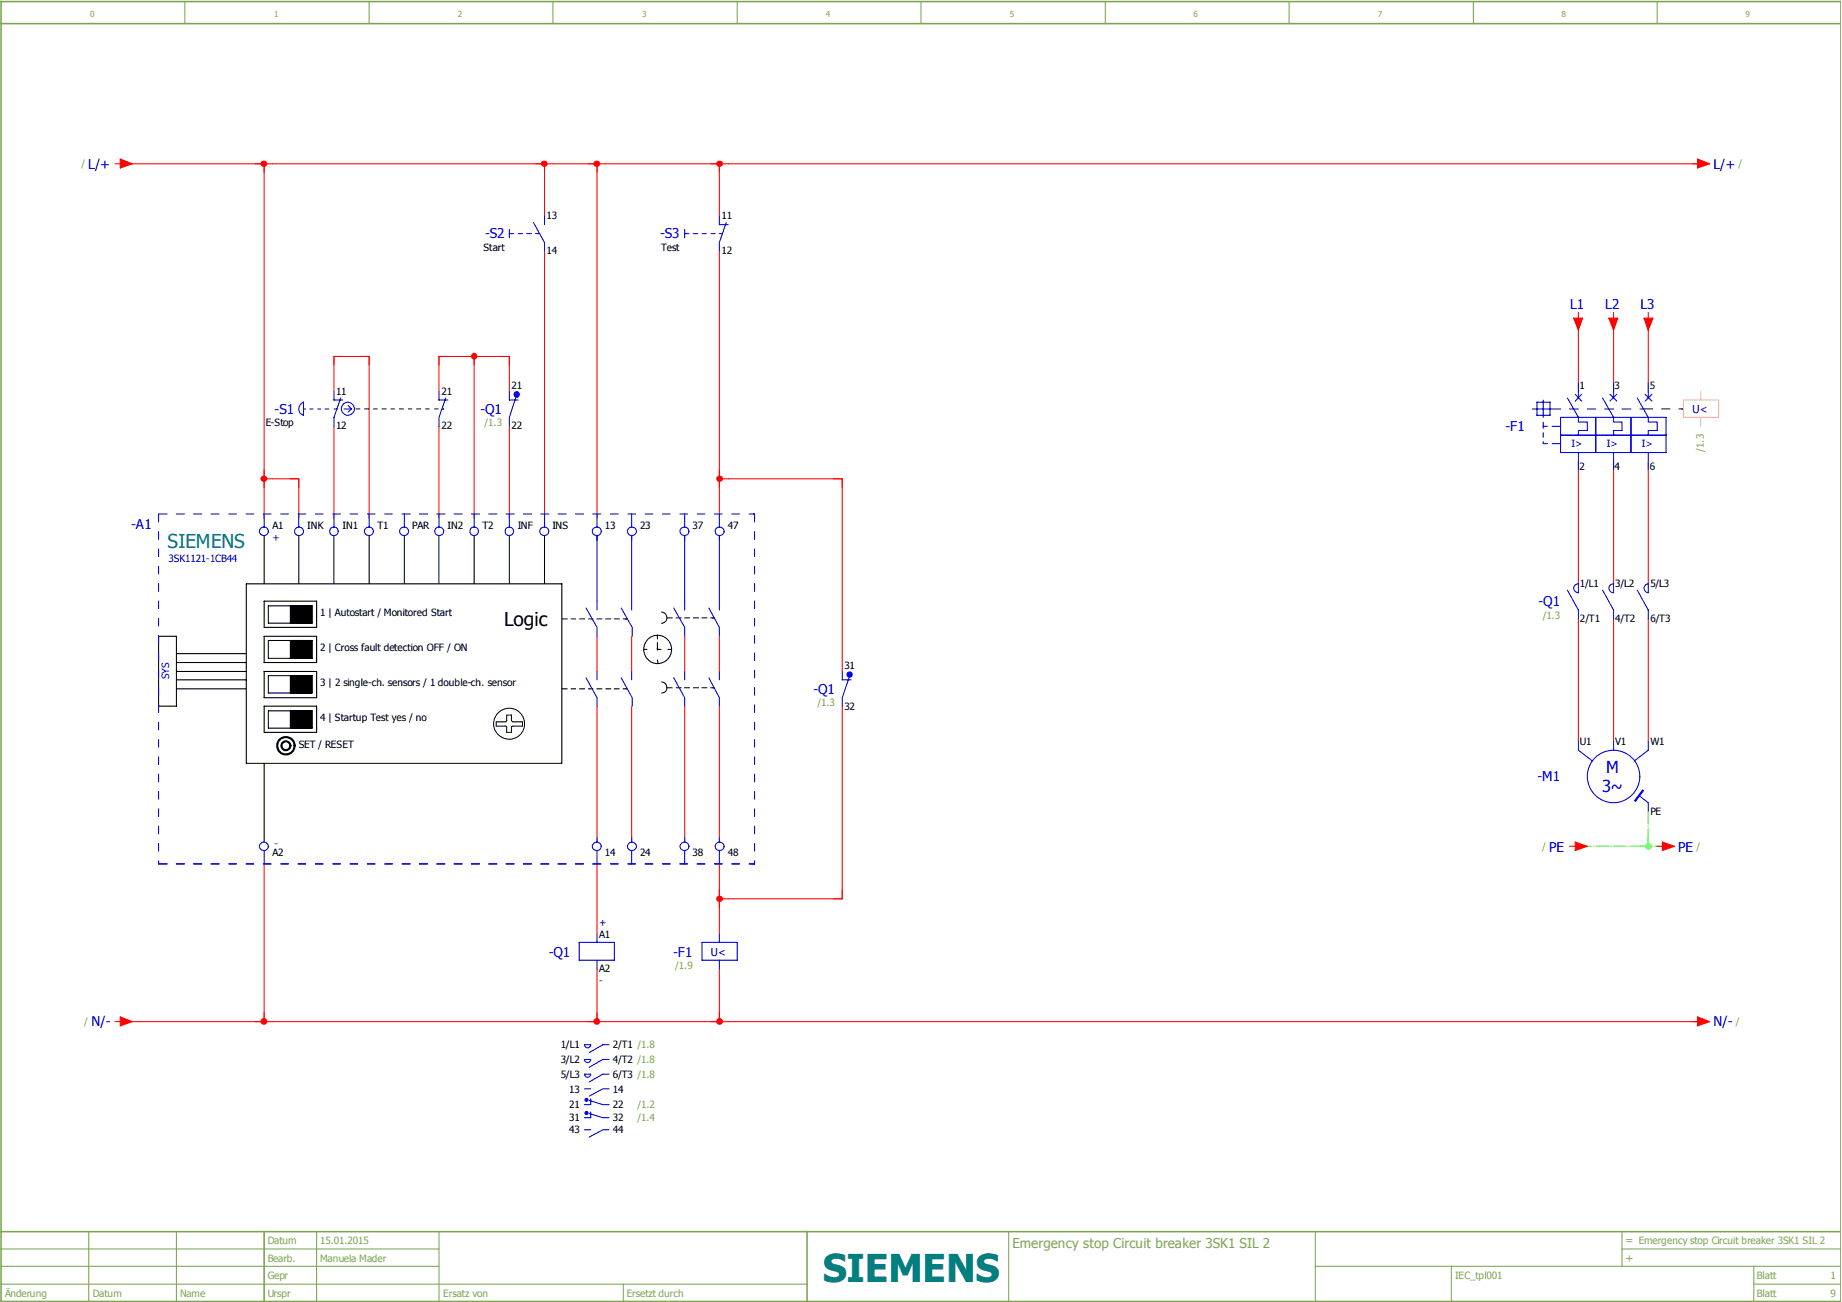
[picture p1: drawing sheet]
<svg xmlns="http://www.w3.org/2000/svg" width="297mm" height="210mm" viewBox="0 0 297 210" stroke-linecap="round" stroke-linejoin="round" font-family="sans-serif">
<path d="M210.3 0l-210.3 210M0 209.7l.3 .3" fill="none" stroke="#fff" stroke-width=".17"/>
<path d="M0 185.3l35.1 24.7" fill="none" stroke="#fff" stroke-width=".16"/>
<g fill="none" stroke="#7ca552" stroke-width=".17">
<path d="M29.8 .3v3.5M59.5 .3v3.5M89.2 .3v3.5M118.9 .3v3.5M148.5 .3v3.5M178.2 .3v3.5M207.9 .3v3.5M237.6 .3v3.5M267.2 .3v3.5M14.3 198.6v11.3M28.4 198.6v11.3M51.1 198.6v11.3"/>
<path d="M70.8 198.6v11.3M162.6 198.6v11.3M212.1 198.6v11.3M261.5 198.6v5.6M.2 207.1h129.9M.2 204.2h70.6M.2 201.4h70.6M100.5 207.1v2.8M212.1 204.2h84.7M234 204.2v5.7M261.5 201.4h35.3M282.8 207.1h14"/>
<path d="M282.8 204.2v5.7"/>
</g>
<path d="M.2 3.8h296.6M.2 .3h296.6v209.6h-296.6zM.2 198.6h296.6M42.6 198.6v11.3M130.1 198.6v11.3" fill="none" stroke="#7ca552" stroke-width=".25"/>
<path d="M20 26.4h22.6v57.2M43.9 26.4h43.9v8.5M89.2 26.4h7.1M43.9 77.2h4.3v6.4M42.6 139.3v25.5h-22.6M96.3 156.3v8.5h-52.4M97.6 164.8h18.4" fill="none" stroke="#f00" stroke-width=".17"/>
<g fill="#0f0">
<path d="M265.7 136.2h.2l-.1 .4z"/>
<path d="M265.5 136.4l.4 .1-.4 .1z"/>
<path d="M267.1 136.5l.1-.1 1.5 .1-.1 .1z"/>
<path d="M268.4 136.4l.3 .1-.3 .1z"/>
<path d="M265.8 130.7l-.1 .1v2.1h.2v-2.1zM265.7 133.2v.1h.2v-.1zM265.7 133.6v2.1h.2v-2.1zM265.7 136v.1h.2v-.1zM265.7 136.5l.1 .1 .1-.1z"/>
<path d="M254.4 136.5l.1 .1h2.1v-.2h-2.1zM256.9 136.4v.2h.1v-.2zM257.3 136.4v.2h2.1v-.2zM259.7 136.4v.2h.1v-.2zM260.1 136.4v.2h2.1v-.2zM262.5 136.4v.2h.1v-.2zM262.9 136.4v.2h2.1v-.2zM265.3 136.4v.2h.1v-.2zM265.7 136.4l.1 .2 .1-.1z"/>
</g>
<g fill="none" stroke="#f00" stroke-width=".17">
<path d="M96.3 26.4v57.2M97.6 26.4h18.4v8.5M117.4 26.4h156.8M77.9 57.5h4.2v5.6M87.8 40.5v43.1M116 40.5v43.1M254.5 52.5v10.6M260.2 52.5v10.6M265.8 52.5v10.6M53.8 63.1v-5.6h5.7v26.1M53.8 68.7v14.9M70.8 63.1v-5.6h5.7v26.1"/>
<path d="M70.8 68.7v14.9M82.1 68.7v14.9M117.4 77.2h18.4v31.1M254.5 74.4v19.7M260.2 74.4v19.7M265.8 74.4v19.7M254.5 99.8v19.7M260.2 99.8v19.7M265.8 99.8v19.7M96.3 102.6v5.7M96.3 113.9v21.9M101.9 102.6v5.7"/>
<path d="M101.9 113.9v21.9M110.4 102.6v5.7M110.4 113.9v21.9M116 102.6v5.7M116 113.9v21.9M135.8 113.9v31h-18.4M96.3 139.3v11.3M116 139.3v11.3M116 156.3v8.5M41.1 164.8h2.8M42.6 163.3v1.5M117.4 164.8h156.8"/>
</g>
<path d="M96.3 86.4v10.5M101.9 86.4v10.5M110.4 86.4v10.5M116 86.4v10.5" fill="none" stroke="#00f" stroke-width=".17"/>
<path d="M42.2 164.3a.54 .54 0 0 1 .6-.1 .54 .54 0 0 1 .3 .6h-.5h.5a.54 .54 0 0 1-.8 .4 .54 .54 0 0 1-.1-.9z" fill-rule="evenodd" fill="#f00"/>
<path d="M41.1 26.4h2.8M42.6 26.4v1.4" fill="none" stroke="#f00" stroke-width=".17"/>
<path d="M42.1 26.1a.57 .57 0 0 1 .6-.2 .57 .57 0 0 1 .4 .5h-.5h.5a.54 .54 0 0 1-.7 .5 .54 .54 0 0 1-.3-.8z" fill-rule="evenodd" fill="#f00"/>
<path d="M94.8 164.8h2.8M96.3 163.3v1.5" fill="none" stroke="#f00" stroke-width=".17"/>
<path d="M95.8 164.3a.54 .54 0 0 1 .7-.1 .54 .54 0 0 1 .3 .6h-.5h.5a.54 .54 0 0 1-.8 .4 .54 .54 0 0 1-.2-.9z" fill-rule="evenodd" fill="#f00"/>
<path d="M42.6 75.8v2.9M42.6 77.2h1.3" fill="none" stroke="#f00" stroke-width=".17"/>
<path d="M42.1 76.9a.57 .57 0 0 1 .6-.2 .57 .57 0 0 1 .4 .5h-.5h.5a.54 .54 0 0 1-.7 .5 .54 .54 0 0 1-.3-.8z" fill-rule="evenodd" fill="#f00"/>
<path d="M86.4 26.4h2.8M87.8 26.4v1.4M46.8 77.2h1.4v1.5" fill="none" stroke="#f00" stroke-width=".17"/>
<path d="M87.3 26.1a.57 .57 0 0 1 .6-.2 .57 .57 0 0 1 .4 .5h-.5h.5a.54 .54 0 0 1-.7 .5 .54 .54 0 0 1-.3-.8z" fill-rule="evenodd" fill="#f00"/>
<g fill="#0f0">
<path d="M265.8 135h.1l-.1 1.6-.1-.1z"/>
<path d="M265.7 136.2h.2l-.1 .4z"/>
<path d="M267 136.4l.3 .1-.3 .1z"/>
<path d="M264.4 136.4l-.1 .1 .1 .1h2v-.2zM266.8 136.4v.2h.2v-.2zM267.2 136.4v.2l.1-.1z"/>
</g>
<path d="M265.3 136.2a.55 .55 0 0 1 .6-.2 .55 .55 0 0 1 .5 .5h-.6h.6a.54 .54 0 0 1-.7 .5 .54 .54 0 0 1-.4-.8z" fill-rule="evenodd" fill="#0f0"/>
<path d="M55.3 57.5h-1.5v1.3M58.1 57.5h1.4v1.3M72.2 57.5h-1.4v1.3M80.7 57.5h1.4v1.3" fill="none" stroke="#f00" stroke-width=".17"/>
<g fill="#000">
<path d="M71.3 65.9l.3 .1h-.3zM271.2 65.9l.3 .1h-.3zM100.8 99.7l.4 .1-.4 .1zM114.9 99.6l.3 .1h-.3zM46.8 97.7h3.5v2.8h-3.5zM46.8 103.3h3.5v2.9h-3.5zM46.8 109h3.5v2.8h-3.5zM46.8 114.6h3.5v2.8h-3.5zM100.8 111l.4 .1-.4 .1zM114.9 110.8l.3 .1-.3 .1z"/>
<path d="M57.3 66h.8v-.1zM58.8 65.9v.1h.7v-.1zM60.2 65.9v.1h.7v-.1zM61.6 65.9v.1h.7v-.1zM63 65.9v.1h.7v-.1zM64.3 65.9v.1h.8v-.1zM65.8 65.9v.1h.7v-.1zM67.1 65.9v.1h.8v-.1zM68.6 65.9v.1h.7v-.1zM70 65.9v.1h.7v-.1zM71.4 65.9v.1h.2z"/>
<path d="M265 66h1.5v-.1zM267.9 65.9v.1h1.4v-.1zM270.7 65.9v.1h.8z"/>
<path d="M90.6 99.7l-.1 .1 .1 .1h.9v-.2zM92 99.7v.2h.9v-.2zM93.4 99.7v.2h.9v-.2zM94.8 99.7v.2h.9v-.2zM96.2 99.7v.2h.9v-.2zM97.6 99.7v.2h1v-.2zM99 99.7v.2h.9v-.2zM100.4 99.7v.2l.8-.1z"/>
<path d="M107.4 99.7h1.1v-.1zM109 99.6v.1h.9v-.1zM110.3 99.6v.1h1v-.1zM111.8 99.6v.1h.9v-.1zM113.1 99.6v.1h.9v-.1zM114.6 99.6v.1h.6z"/>
<path d="M90.6 111l-.1 .1 .1 .1h.9v-.2zM92 111v.2h.9v-.2zM93.4 111v.2h.9v-.2zM94.8 111v.2h.9v-.2zM96.2 111v.2h.9v-.2zM97.6 111v.2h1v-.2zM99 111v.2h.9v-.2zM100.4 111v.2l.8-.1z"/>
<path d="M107.5 110.8l-.1 .1 .1 .1h1v-.2zM109 110.8v.2h.9v-.2zM110.3 110.8v.2h1v-.2zM111.8 110.8v.2h.9v-.2zM113.1 110.8v.2h.9v-.2zM114.6 110.8v.2l.6-.1z"/>
</g>
<g fill="none" stroke="#000" stroke-width=".17">
<path d="M39.7 94.1h50.9v29h-50.9zM42.6 86.4v7.7M42.6 96.9h8.5v4.3h-8.5zM43.3 97.7h7v2.8h-7zM46.8 97.7v2.8M48.2 86.4v7.7M53.8 86.4v7.7M59.5 86.4v7.7M65.2 86.4v7.7M70.8 86.4v7.7M76.5 86.4v7.7M82.1 86.4v7.7"/>
<path d="M87.8 86.4v7.7M106.7 98.7a.89 .89 0 0 1 .8 .9 .89 .89 0 0 1-.8 .9M25.6 102.6h2.8v11.3h-2.8zM28.4 105.4h11.3M28.4 108.3h11.3M28.4 111.1h11.3M28.4 106.8h11.3M28.4 109.6h11.3M42.6 102.6h8.5v4.2h-8.5zM42.6 108.3h8.5v4.2h-8.5zM42.6 113.9h8.5v4.2h-8.5zM43.3 103.3h7v2.9h-7z"/>
<path d="M43.3 109h7v2.8h-7zM43.3 114.6h7v2.8h-7zM46.8 103.3v2.9M46.8 109v2.8M46.8 114.6v2.8M103.8 104.7h.5M106 104.6l.1 .2zM106 103.6v1.1h.6M106 102.4v.6M106 106.4l.1 .6M106.7 110a.89 .89 0 0 1 .8 .9 .89 .89 0 0 1-.8 .9M107.7 104.7h.6"/>
<path d="M42.6 123.1v12.7"/>
<circle cx="106" cy="104.7" r="2.27"/>
</g>
<g fill="none" stroke="#000" stroke-width=".34">
<circle cx="46.1" cy="120.3" r="1.41"/>
<circle cx="46.1" cy="120.3" r=".72"/>
</g>
<g fill="none" stroke="#000" stroke-width=".16">
<path d="M80 116.4h1.5l.2-.2v-.9h.8l.1 1 .1 .1h1.5v.7h-1.6l-.1 .2v.8h-.8v-1h-1.7z"/>
<circle cx="82.1" cy="116.7" r="2.49"/>
</g>
<g fill="none" stroke="#00f" stroke-width=".17">
<path d="M59.5 82.9v2.1M65.2 82.9v2.1M70.8 82.9v2.1M76.5 82.9v2.1M82.1 82.9v2.1M87.8 82.9v2.1"/>
<circle cx="59.5" cy="85.7" r=".7"/>
<circle cx="65.2" cy="85.7" r=".7"/>
<circle cx="70.8" cy="85.7" r=".71"/>
<circle cx="76.4" cy="85.7" r=".69"/>
<circle cx="82.1" cy="85.7" r=".69"/>
<circle cx="87.8" cy="85.7" r=".7"/>
</g>
<g fill="#00f">
<path d="M121.4 139.2h.3l.1 .1-.1 .1h-.3z"/>
<path d="M121.6 139h.2l-.1 .4z"/>
<path d="M121.4 82.8l.4 .1-.4 .1z"/>
<path d="M25.5 139h.2l-.1 .4z"/>
<path d="M25.5 139.3l.1 .1h1.4v-.2zM28.4 139.2v.2h1.4v-.2zM31.2 139.2v.2h1.4v-.2zM34 139.2v.2h1.4v-.2z"/>
<path d="M36.8 139.2v.2h1.4v-.2zM39.6 139.2v.2h1.4v-.2zM42.4 139.2v.2h1.4v-.2zM45.2 139.2v.2h1.4v-.2z"/>
<path d="M48 139.2v.2h1.4v-.2zM50.8 139.2v.2h1.4v-.2zM53.6 139.2v.2h1.3v-.2zM56.4 139.2v.2h1.3v-.2z"/>
<path d="M59.2 139.2v.2h1.3v-.2zM62 139.2v.2h1.3v-.2zM64.8 139.2v.2h1.4v-.2zM67.6 139.2v.2h1.4v-.2z"/>
<path d="M70.4 139.2v.2h1.4v-.2zM73.2 139.2v.2h1.4v-.2zM75.9 139.2v.2h1.5v-.2zM78.7 139.2v.2h1.5v-.2z"/>
<path d="M81.5 139.2v.2h1.5v-.2zM84.3 139.2v.2h1.5v-.2zM87.1 139.2v.2h1.5v-.2zM89.9 139.2v.2h1.5v-.2z"/>
<path d="M92.7 139.2v.2h1.4v-.2zM95.5 139.2v.2h1.4v-.2zM98.4 139.2v.2h1.3v-.2zM101.2 139.2v.2h1.3v-.2z"/>
<path d="M104 139.2v.2h1.3v-.2zM106.8 139.2v.2h1.3v-.2zM109.6 139.2v.2h1.3v-.2zM112.4 139.2v.2h1.3v-.2zM115.1 139.2v.2h1.4v-.2zM117.9 139.2v.2h1.4v-.2zM120.7 139.2v.2h1l.1-.1z"/>
<path d="M121.6 82.9v1.3h.2v-1.3l-.1-.1zM121.6 85.7v1.3h.2v-1.3zM121.6 88.5v1.3h.2v-1.3zM121.6 91.3v1.3h.2v-1.3zM121.6 94.1v1.3h.2v-1.3zM121.6 96.9v1.3h.2v-1.3zM121.6 99.7v1.3h.2v-1.3zM121.6 102.4v1.4h.2v-1.4zM121.6 105.2v1.4h.2v-1.4zM121.6 108v1.4h.2v-1.4zM121.6 110.8v1.4h.2v-1.4zM121.6 113.6v1.4h.2v-1.4zM121.6 116.4v1.4h.2v-1.4zM121.6 119.2v1.4h.2v-1.4zM121.6 122v1.4h.2v-1.4zM121.6 124.8v1.4h.2v-1.4zM121.6 127.6v1.3h.2v-1.3zM121.6 130.4v1.3h.2v-1.3zM121.6 133.2v1.3h.2v-1.3zM121.6 136v1.3h.2v-1.3zM121.6 138.8l.1 .6 .1-.6z"/>
<path d="M25.5 82.9l1.5 .1v-.2zM28.4 82.8v.2h1.4v-.2zM31.2 82.8v.2h1.4v-.2zM34 82.8v.2h1.4v-.2z"/>
<path d="M36.8 82.8v.2h1.4v-.2zM39.6 82.8v.2h1.4v-.2zM42.4 82.8v.2h1.4v-.2zM45.2 82.8v.2h1.4v-.2z"/>
<path d="M48 82.8v.2h1.4v-.2zM50.8 82.8v.2h1.4v-.2zM53.6 82.8v.2h1.3v-.2zM56.4 82.8v.2h1.3v-.2z"/>
<path d="M59.2 82.8v.2h1.3v-.2zM62 82.8v.2h1.3v-.2zM64.8 82.8v.2h1.4v-.2zM67.6 82.8v.2h1.4v-.2z"/>
<path d="M70.4 82.8v.2h1.4v-.2zM73.2 82.8v.2h1.4v-.2zM75.9 82.8v.2h1.5v-.2zM78.7 82.8v.2h1.5v-.2z"/>
<path d="M81.5 82.8v.2h1.5v-.2zM84.3 82.8v.2h1.5v-.2zM87.1 82.8v.2h1.5v-.2zM89.9 82.8v.2h1.5v-.2z"/>
<path d="M92.7 82.8v.2h1.4v-.2zM95.5 82.8v.2h1.4v-.2zM98.4 82.8v.2h1.3v-.2zM101.2 82.8v.2h1.3v-.2z"/>
<path d="M104 82.8v.2h1.3v-.2zM106.8 82.8v.2h1.3v-.2zM109.6 82.8v.2h1.3v-.2zM112.4 82.8v.2h1.3v-.2zM115.1 82.8v.2h1.4v-.2zM117.9 82.8v.2h1.4v-.2zM120.7 82.8v.2l1.1-.1z"/>
<path d="M25.5 82.9v1.3h.2v-1.3l-.1-.1zM25.5 85.7v1.3h.2v-1.3zM25.5 88.5v1.3h.2v-1.3zM25.5 91.3v1.3h.2v-1.3zM25.5 94.1v1.3h.2v-1.3zM25.5 96.9v1.3h.2v-1.3zM25.5 99.7v1.3h.2v-1.3zM25.5 102.4v1.4h.2v-1.4zM25.5 105.2v1.4h.2v-1.4zM25.5 108v1.4h.2v-1.4zM25.5 110.8v1.4h.2v-1.4zM25.5 113.6v1.4h.2v-1.4zM25.5 116.4v1.4h.2v-1.4zM25.5 119.2v1.4h.2v-1.4zM25.5 122v1.4h.2v-1.4zM25.5 124.8v1.4h.2v-1.4zM25.5 127.6v1.3h.2v-1.3zM25.5 130.4v1.3h.2v-1.3zM25.5 133.2v1.3h.2v-1.3zM25.5 136v1.3h.2v-1.3zM25.5 138.8l.1 .6 .1-.6z"/>
</g>
<g fill="none" stroke="#00f" stroke-width=".17">
<path d="M42.6 82.9v2.1M48.2 82.9v2.1M53.8 82.9v2.1M94.5 98l1.8 3.2v1.4M96.3 82.9v2.1M96.3 86.4v.7M96.3 96.9v1.5M100.2 98l1.7 3.2v1.4M101.9 96.9v1.5M101.9 82.9v2.1M101.9 86.4v.7M108.6 98l1.8 3.2v1.4"/>
<path d="M110.4 82.9v2.1M110.4 86.4v.7M110.4 96.9v1.5M114.3 98l1.7 3.2v1.4M116 82.9v2.1M116 86.4v.7M116 96.9v1.5M94.5 109.3l1.8 3.2v1.4M96.3 108.3v1.3M100.2 109.3l1.7 3.2v1.4M101.9 108.3v1.3M108.6 109.3l1.8 3.2v1.4"/>
<path d="M110.4 108.3v1.3M114.3 109.3l1.7 3.2v1.4M116 108.3v1.3M42.6 137.2v2.1M96.3 135v.8M96.3 137.2v2.1M101.9 135v.8M101.9 137.2v2.1M110.4 135v.8M110.4 137.2v2.1M116 135v.8M116 137.2v2.1"/>
<circle cx="42.6" cy="85.7" r=".7"/>
<circle cx="48.2" cy="85.7" r=".71"/>
<circle cx="53.8" cy="85.7" r=".69"/>
<circle cx="96.2" cy="85.7" r=".7"/>
<circle cx="101.9" cy="85.7" r=".71"/>
<circle cx="110.4" cy="85.7" r=".7"/>
<circle cx="116" cy="85.7" r=".71"/>
<circle cx="42.6" cy="136.5" r=".7"/>
<circle cx="96.2" cy="136.5" r=".7"/>
<circle cx="101.9" cy="136.5" r=".71"/>
<circle cx="110.4" cy="136.5" r=".7"/>
<circle cx="116" cy="136.5" r=".71"/>
</g>
<path d="M114.6 164.8h2.8M116 163.3v1.5" fill="none" stroke="#f00" stroke-width=".17"/>
<path d="M115.7 164.2a.56 .56 0 0 1 .9 .6h-.6h.6a.55 .55 0 0 1-.9 .4 .55 .55 0 0 1 0-1z" fill-rule="evenodd" fill="#f00"/>
<path d="M75 57.5h2.9M76.5 57.5v1.3" fill="none" stroke="#f00" stroke-width=".17"/>
<path d="M76.2 57h.5l.3 .5h-.5h.5l-.1 .2a.51 .51 0 0 1-.6 .3 .51 .51 0 0 1-.4-.5z" fill-rule="evenodd" fill="#f00"/>
<path d="M114.6 26.4h2.8M116 26.4v1.4" fill="none" stroke="#f00" stroke-width=".17"/>
<path d="M115.6 26.1a.57 .57 0 0 1 .6-.2 .57 .57 0 0 1 .4 .5h-.6h.6a.54 .54 0 0 1-.7 .5 .54 .54 0 0 1-.3-.8z" fill-rule="evenodd" fill="#f00"/>
<path d="M116 75.8v2.9M116 77.2h1.4" fill="none" stroke="#f00" stroke-width=".17"/>
<path d="M115.6 76.9a.57 .57 0 0 1 .6-.2 .57 .57 0 0 1 .4 .5h-.6h.6a.54 .54 0 0 1-.7 .5 .54 .54 0 0 1-.3-.8z" fill-rule="evenodd" fill="#f00"/>
<path d="M134.4 77.2h1.4v1.5M116 143.5v2.9M116 144.9h1.4" fill="none" stroke="#f00" stroke-width=".17"/>
<path d="M115.6 144.7a.55 .55 0 0 1 .6-.2 .55 .55 0 0 1 .4 .4h-.6h.6a.54 .54 0 0 1-.7 .5 .54 .54 0 0 1-.3-.7z" fill-rule="evenodd" fill="#f00"/>
<path d="M94.8 26.4h2.8M96.3 26.4v1.4M135.8 143.5v1.4h-1.4" fill="none" stroke="#f00" stroke-width=".17"/>
<path d="M95.8 26.1a.57 .57 0 0 1 .6-.2 .57 .57 0 0 1 .4 .5h-.5h.5a.54 .54 0 0 1-.7 .5 .54 .54 0 0 1-.3-.8z" fill-rule="evenodd" fill="#f00"/>
<path d="M82.1 37v1.4M82.1 37.7h.7M83.6 37.7h.6M84.9 37.7h.8M86 35.9l1.8 3.2v1.4M86.4 37.7h.6M87.8 34.9v1.3M82.1 63.1v1.4h1.5M83.1 64.2l-1 3.1v1.4" fill="none" stroke="#00f" stroke-width=".17"/>
<path d="M83.1 63.2a.51 .51 0 0 1 .7 .4h-.5h.5l-.1 .3-.4 .3a.56 .56 0 0 1-.5-.4 .56 .56 0 0 1 .3-.6z" fill-rule="evenodd" fill="#00f"/>
<g fill="none" stroke="#00f" stroke-width=".17">
<path d="M260.2 119.5v1.5M265.8 119.5v1.5M254.5 121l2.2 1.7M264.8 127.4l.2 .1-1.3 1.7-.1-.1zM265.8 129.5v1.3"/>
<circle cx="260.2" cy="125.2" r="4.2"/>
</g>
<path d="M264.8 127.4l.2 .1-1.3 1.7-.1-.1z" fill="#00f"/>
<g fill="none" stroke="#00f" stroke-width=".17">
<path d="M48.6 65.1l.3-.2v2.1a1.08 1.08 0 0 1-.7-.9 1.08 1.08 0 0 1 .4-1zM48.9 66h.4M50 66h.5M51.2 66h.5M52.4 66h.6M53.8 63.1v1.4h1.5M53.8 66h.6M54.9 64.2l-1.1 3.1v1.4M55.5 66h1.1M56.1 65.4l.5 .6M56.6 66l-.5 .5M70.8 63.1v1.4h1.4"/>
<path d="M71.9 64.2l-1.1 3.1v1.4M247.1 66h4.5M247.8 64.9h2.1v2.1h-2.1zM248.8 68.1v1M248.8 64.5v2.8M248.8 69.8v.7M248.8 71.2v.3h.7M248.8 68.7h.7M250.3 68.7h1.3M250.3 71.5h1.3M251.6 67.3h17v5.7h-17zM252.7 64.2l1.8 3.1v.8h1.4v1.3h-1.4v.8"/>
<path d="M253.1 66h1.4M254 63.6l1 1.1M254.5 61.7v2.5M254.5 73v2.8M255 63.6l-1 1.1M255.9 66h1.4M257.3 67.3v5.7M258.4 64.2l1.8 3.1v.8h1.3v1.3h-1.3v.8M258.7 66h1.5M259.6 63.6l1.1 1.1M260.2 61.7v2.5M260.2 73v2.8"/>
<path d="M260.7 63.6l-1.1 1.1M261.5 66h1.5M263 67.3v5.7M264 64.2l1.8 3.1v.8h1.4v1.3h-1.4v.8M264.4 66h.7M265.3 63.6l1.1 1.1M265.8 61.7v2.5M265.8 73v2.8M266.4 63.6l-1.1 1.1M268.6 70.2h-17M252.7 95.2l1.8 3.2v1.4M254 94.4l.5-.3v1.5a.72 .72 0 0 1-.7-.4 .72 .72 0 0 1 .2-.8z"/>
<path d="M258.4 95.2l1.8 3.2v1.4M259.6 94.4l.6-.3v1.5a.72 .72 0 0 1-.7-.4 .72 .72 0 0 1 .1-.8zM264 95.2l1.8 3.2v1.4M265.3 94.4l.5-.3v1.5a.73 .73 0 0 1-.7-.5 .73 .73 0 0 1 .2-.7zM135.8 108.3v1.3h1.4M136.9 109.3l-1.1 3.2v1.4M254.5 119.5v1.5M264.2 128.3l1.6 1.2M265.8 121l-2.2 1.7M113.2 152h5.7v2.9h-5.7zM116 150.6v1.4M116 154.9v1.4"/>
<circle cx="56.1" cy="65.9" r="1.05"/>
</g>
<path d="M271.4 64.5h5.7v2.8h-5.7zM274.2 63.1v1.4M274.2 67.3v1.4" fill="none" stroke="#ffdf7f" stroke-width=".17"/>
<path d="M136.6 108.5a.51 .51 0 0 1 .5-.2 .51 .51 0 0 1 .4 .5h-.5h.5l-.1 .2a.51 .51 0 0 1-.7 .2 .51 .51 0 0 1-.1-.7z" fill-rule="evenodd" fill="#00f"/>
<g fill="none" stroke="#00f" stroke-width=".17">
<path d="M93.4 152h5.7v2.9h-5.7zM96.3 150.6v1.4M96.3 154.9v1.4M94.2 170.9h1a.51 .51 0 0 1-.5 .5 .51 .51 0 0 1-.5-.5zM94.2 173.2h1a.51 .51 0 0 1-.5 .5 .51 .51 0 0 1-.5-.5zM94.2 175.6h1M94.2 168.5h1a.51 .51 0 0 1-.5 .5 .51 .51 0 0 1-.5-.5zM95 177.5l2.2 .6h1M95.2 177.2v.9h-1M98.2 168.5h-1l-2.2 1.3M98.2 170.9h-1l-2.2 1.2M98.2 173.2h-1l-2.2 1.3"/>
<path d="M98.2 175.6h-1l-2.2 1.2"/>
</g>
<path d="M94.4 177.1a.34 .34 0 0 1 .5 .3h-.3h.3a.33 .33 0 0 1-.5 .3 .33 .33 0 0 1 0-.6z" fill-rule="evenodd" fill="#00f"/>
<path d="M95 179.6l2.2 .7h1M95.2 179.3v1h-1" fill="none" stroke="#00f" stroke-width=".17"/>
<path d="M94.4 179.2a.34 .34 0 0 1 .5 .3h-.3h.3a.33 .33 0 0 1-.5 .3 .33 .33 0 0 1 0-.6z" fill-rule="evenodd" fill="#00f"/>
<path d="M110.4 37.7h.7M110.4 37v1.4M111.8 37.7h.7M113.2 37.7h.7M114.6 37.7h.7M116 34.9v1.3h1.4M116 37.7h.5M117.1 35.9l-1.1 3.2v1.4M94.2 182.2h1M98.2 182.2h-1l-2.2 1.2" fill="none" stroke="#00f" stroke-width=".17"/>
<path d="M19.4 25.7l1.9 .7-1.9 .7z" fill="none" stroke="#f00" stroke-width=".17"/>
<path d="M19.4 25.7l1.9 .7-1.9 .7z" fill="#f00"/>
<path d="M18.5 26.4h.9M19.4 164l1.9 .8-1.9 .6z" fill="none" stroke="#f00" stroke-width=".17"/>
<path d="M19.4 164l1.9 .8-1.9 .6z" fill="#f00"/>
<path d="M273.7 25.7l2 .7-2 .7zM18.5 164.8h.9" fill="none" stroke="#f00" stroke-width=".17"/>
<path d="M273.7 25.7l2 .7-2 .7z" fill="#f00"/>
<path d="M272.9 26.4h.8M273.7 164l2 .8-2 .6z" fill="none" stroke="#f00" stroke-width=".17"/>
<path d="M273.7 164l2 .8-2 .6z" fill="#f00"/>
<path d="M254 135.8l1.9 .7-1.9 .7zM272.9 164.8h.8" fill="none" stroke="#f00" stroke-width=".17"/>
<path d="M254 135.8l1.9 .7-1.9 .7z" fill="#f00"/>
<path d="M253.1 136.5h.9M268.1 135.8l1.9 .7-1.9 .7z" fill="none" stroke="#f00" stroke-width=".17"/>
<path d="M268.1 135.8l1.9 .7-1.9 .7z" fill="#f00"/>
<path d="M253.7 51.3h1.5l-.7 2zM267.2 136.5h.9" fill="none" stroke="#f00" stroke-width=".17"/>
<path d="M253.7 51.3h1.5l-.7 2z" fill="#f00"/>
<path d="M254.5 50.4v.9M259.4 51.3h1.5l-.7 2z" fill="none" stroke="#f00" stroke-width=".17"/>
<path d="M259.4 51.3h1.5l-.7 2z" fill="#f00"/>
<path d="M260.2 50.4v.9M265.1 51.3h1.4l-.7 2z" fill="none" stroke="#f00" stroke-width=".17"/>
<path d="M265.1 51.3h1.4l-.7 2z" fill="#f00"/>
<path d="M265.8 50.4v.9" fill="none" stroke="#f00" stroke-width=".17"/>
<text font-size="6.2" fill="#007f7f" x="132.7" y="206.7">SIEMENS</text>
<text font-size="3.1" fill="#007f7f" x="27" y="88.4">SIEMENS</text>
<text font-size="3.1" x="81.3" y="100.9">Logic</text>
<g font-size="2.7" fill="#00f">
<text x="259" y="124.6">M</text>
<text x="258.3" y="127.8">3~</text>
</g>
<g font-size="2.2" fill="#00f">
<text x="14.2" y="27.2">L/+</text>
<text x="276.3" y="27.2">L/+</text>
<text x="78.2" y="38.4">-S2</text>
<text x="106.4" y="38.4">-S3</text>
<text x="253.2" y="49.9">L1</text>
<text x="258.8" y="49.9">L2</text>
<text x="264.5" y="49.9">L3</text>
<text x="44.3" y="66.7">-S1</text>
<text x="77.5" y="66.7">-Q1</text>
<text x="242.7" y="69.5">-F1</text>
<text x="21.2" y="85.3">-A1</text>
<text x="248.1" y="97.8">-Q1</text>
<text x="131.1" y="111.9">-Q1</text>
<text x="247.9" y="126">-M1</text>
<text x="249.8" y="137.3">PE</text>
<text x="270.6" y="137.3">PE</text>
<text x="88.5" y="154.3">-Q1</text>
<text x="108.5" y="154.3">-F1</text>
<text x="14.7" y="165.5">N/-</text>
<text x="276.3" y="165.5">N/-</text>
</g>
<text font-size="2.2" fill="#7ca552" x="163.2" y="201.3">Emergency stop Circuit breaker 3SK1 SIL 2</text>
<g font-size="1.8" fill="#00f">
<text x="272.9" y="66.5">U&lt;</text>
<text x="114.6" y="154.1">U&lt;</text>
</g>
<g font-size="1.8" fill="#7ca552">
<text x="262.1" y="200.7">= Emergency stop Circuit breaker 3SK1 SIL 2</text>
<text x="262.1" y="203.5">+</text>
</g>
<g font-size="1.6" fill="#7ca552">
<text x="13.1" y="26.9">/</text>
<text x="280.3" y="26.9">/</text>
<text x="78.1" y="68.7">/1.3</text>
<text x="274.7" y="72.8" transform="rotate(-90 274.7 72.8)">/1.3</text>
<text x="248.7" y="99.8">/1.3</text>
<text x="131.8" y="113.9">/1.3</text>
<text x="248.7" y="137.1">/</text>
<text x="273.6" y="137.1">/</text>
<text x="108.9" y="156.3">/1.9</text>
<text x="13.5" y="165.3">/</text>
<text x="279.9" y="165.3">/</text>
<text x="102.8" y="178.7">/1.2</text>
<text x="102.8" y="180.8">/1.4</text>
<text x="43.2" y="203.5">Bearb.</text>
<text x="43.2" y="200.7">Datum</text>
<text x="51.6" y="203.5">Manuela Mader</text>
<text x="51.6" y="200.7">15.01.2015</text>
<text x=".8" y="209.1">Änderung</text>
<text x="15" y="209.1">Datum</text>
<text x="29" y="209.1">Name</text>
<text x="43.2" y="206.3">Gepr</text>
<text x="43.2" y="209.1">Urspr</text>
<text x="71.5" y="209.1">Ersatz von</text>
<text x="101.1" y="209.1">Ersetzt durch</text>
<text x="234.6" y="206.3">IEC_tpl001</text>
<text x="283.3" y="206.3">Blatt</text>
<text x="283.3" y="209.1">Blatt</text>
<text x="295.1" y="209.1">9</text>
<text x="295.1" y="206.3">1</text>
</g>
<g font-size="1.6">
<text x="88.1" y="35.4">13</text>
<text x="116.3" y="35.4">11</text>
<text x="78" y="40.5">Start</text>
<text x="88.1" y="41">14</text>
<text x="106.6" y="40.5">Test</text>
<text x="116.3" y="41">12</text>
<text x="54.2" y="63.7">11</text>
<text x="71.2" y="63.7">21</text>
<text x="82.5" y="62.7">21</text>
<text x="254.7" y="62.7">1</text>
<text x="260.3" y="62.7">3</text>
<text x="266" y="62.7">5</text>
<text x="42.8" y="68.7">E-Stop</text>
<text x="54.2" y="69.3">12</text>
<text x="71.2" y="69.3">22</text>
<text x="82.5" y="69.3">22</text>
<text x="254.7" y="75.9">2</text>
<text x="260.3" y="75.9">4</text>
<text x="266" y="75.9">6</text>
<text x="43.9" y="85.3">A1</text>
<text x="49.5" y="85.3">INK</text>
<text x="55.2" y="85.3">IN1</text>
<text x="60.9" y="85.3">T1</text>
<text x="66.5" y="85.3">PAR</text>
<text x="72.1" y="85.3">IN2</text>
<text x="77.8" y="85.3">T2</text>
<text x="83.5" y="85.3">INF</text>
<text x="89.1" y="85.3">INS</text>
<text x="97.5" y="85.3">13</text>
<text x="103.2" y="85.3">23</text>
<text x="111.7" y="85.3">37</text>
<text x="117.3" y="85.3">47</text>
<text x="254.8" y="94.7">1/L1</text>
<text x="260.4" y="94.7">3/L2</text>
<text x="266.1" y="94.7">5/L3</text>
<text x="51.6" y="99.4">1 | Autostart / Monitored Start</text>
<text x="254.8" y="100.3">2/T1</text>
<text x="260.4" y="100.3">4/T2</text>
<text x="266.1" y="100.3">6/T3</text>
<text x="51.6" y="105">2 | Cross fault detection OFF / ON</text>
<text x="136.1" y="107.9">31</text>
<text x="51.6" y="110.7">3 | 2 single-ch. sensors / 1 double-ch. sensor</text>
<text x="51.6" y="116.3">4 | Startup Test yes / no</text>
<text x="136.1" y="114.5">32</text>
<text x="48.2" y="120.6">SET / RESET</text>
<text x="254.8" y="120.1">U1</text>
<text x="260.4" y="120.1">V1</text>
<text x="266.1" y="120.1">W1</text>
<text x="266.1" y="131.4">PE</text>
<text x="43.9" y="138">A2</text>
<text x="97.5" y="138">14</text>
<text x="103.2" y="138">24</text>
<text x="111.7" y="138">38</text>
<text x="117.3" y="138">48</text>
<text x="96.6" y="151.2">A1</text>
<text x="96.6" y="156.8">A2</text>
<text x="90.4" y="169.1">1/L1</text>
<text x="90.4" y="171.5">3/L2</text>
<text x="90.4" y="173.8">5/L3</text>
<text x="98.8" y="169.1">2/T1 /1.8</text>
<text x="98.8" y="171.5">4/T2 /1.8</text>
<text x="98.8" y="173.8">6/T3 /1.8</text>
<text x="91.8" y="176.2">13</text>
<text x="91.8" y="178.7">21</text>
<text x="98.8" y="176.2">14</text>
<text x="98.8" y="178.7">22</text>
<text x="91.8" y="182.8">43</text>
<text x="91.8" y="180.8">31</text>
<text x="98.8" y="182.8">44</text>
<text x="98.8" y="180.8">32</text>
</g>
<g font-size="1.6" fill="#00f">
<text x="253.4" y="72.1">I&gt;</text>
<text x="259.1" y="72.1">I&gt;</text>
<text x="264.8" y="72.1">I&gt;</text>
<text x="43.9" y="87.2">+</text>
<text x="27.2" y="90.7">3SK1121-1CB44</text>
<text x="27.3" y="109.5" transform="rotate(-90 27.3 109.5)">SYS</text>
<text x="44.3" y="136.7">-</text>
<text x="96.6" y="149.3">+</text>
<text x="96.6" y="158.7">-</text>
</g>
<g font-size="1.3" fill="#7ca552">
<text x="14.6" y="2.7">0</text>
<text x="44.2" y="2.7">1</text>
<text x="73.8" y="2.7">2</text>
<text x="103.5" y="2.7">3</text>
<text x="133.2" y="2.7">4</text>
<text x="162.8" y="2.7">5</text>
<text x="192.4" y="2.7">6</text>
<text x="222.2" y="2.7">7</text>
<text x="251.8" y="2.7">8</text>
<text x="281.4" y="2.7">9</text>
</g>
</svg>
